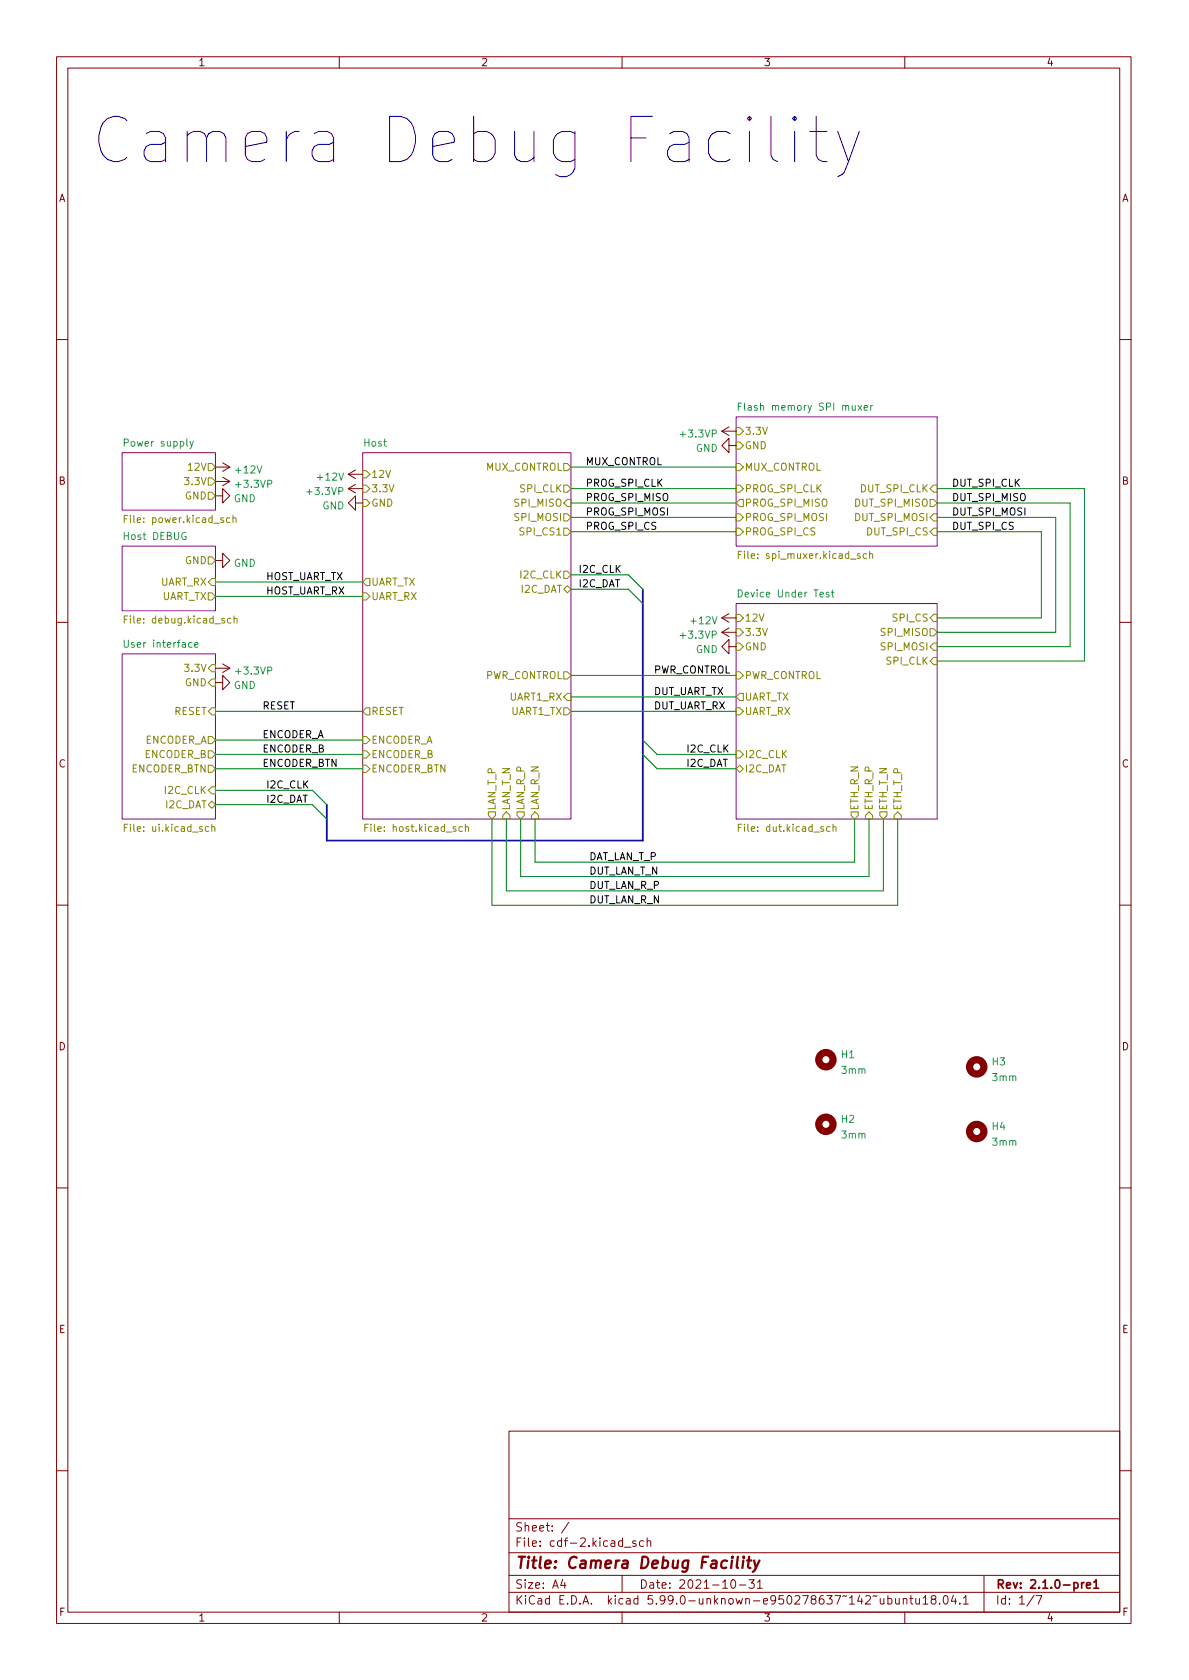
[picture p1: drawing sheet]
<svg xmlns="http://www.w3.org/2000/svg" width="210mm" height="297mm" viewBox="0 0 210 297" stroke-linecap="round" stroke-linejoin="round" font-family="sans-serif">
<g fill="none" stroke="#840000" stroke-width=".18">
<path d="M10 10h190v277h-190zM12 12h186v273h-186zM60 10v2M110 10v2M160 10v2M10 60h2M127.6 76.2l1.3 .8M127.6 76.2h2.6M128.9 78.8v-1.3l-1.3 1.3 1.3 1.2v-1.2h1.3M128.9 75.5l-1.3 .7M198 60h2M38.1 99.1h1.3v-1.3l1.2 1.3-1.2 1.3v-1.3"/>
<path d="M38.1 87.7h1.3v-1.3l1.2 1.3-1.2 1.2v-1.2M38.1 85.1h2.5M38.1 82.6h2.5M39.4 84.4l1.2 .7M39.4 81.8l1.2 .8M40.6 85.1l-1.2 .8M40.6 82.6l-1.2 .7M61.6 86.4l1.3 .8M61.6 86.4h2.5M61.6 83.9l1.3 .7M61.6 83.9h2.5M62.9 88.9v-1.2l-1.3 1.2 1.3 1.3v-1.3h1.2"/>
<path d="M62.9 85.6l-1.3 .8M62.9 83.1l-1.3 .8M10 110h2M38.1 118.1h2.5M39.4 117.4l1.2 .7M40.6 118.1l-1.2 .8M127.6 109.3l1.3 .7M127.6 109.3h2.6M127.6 111.8l1.3 .8M127.6 111.8h2.6M128.9 114.3v-1.2l-1.3 1.2 1.3 1.3v-1.3h1.3M128.9 108.5l-1.3 .8"/>
<path d="M128.9 111l-1.3 .8M198 110h2M38.1 120.7h1.3v-1.3l1.2 1.3-1.2 1.3v-1.3M10 160h2M198 160h2M10 210h2M198 210h2M90 253h108v32h-108zM10 260h2M90 278.5h108M90 274.5h108M90 268.5h108"/>
<path d="M99.5 279.2l-.3 1.1h.9M99.9 279.8v1M100.6 269.1l-1.3 2M110 278.5v3M110.4 273.6h1.2M112.4 272.5l-.3-.1-.2 .2v.2l.5 .2v.3h-.5M113.8 272.5l-.4-.1-.3 .3v.4l.1 .2h.6M114.4 272.6l.3-.2 .3 .1 .1 .9M114.4 271.9v1.5M129.4 279.4l.2-.1a.81 .81 0 0 1 .6 .6 .81 .81 0 0 1-.3 .8l-.2 .1a.81 .81 0 0 1-.6-.6 .81 .81 0 0 1 .3-.8zM132.4 279.3h1l-.5 .6 .4 .1v.7l-.2 .1h-.4l-.3-.1M133.9 279.7l.5-.4v1.5"/>
<path d="M174 278.5v6.5M198 260h2M60 285v2M90 281.5h108M110 285v2M130.7 280.2h1.2M133.9 280.8h.9M157 282.7l.4-.1 .3 .3v.4l-.1 .2h-.6M157 282.1v1.5M158.4 282.6v.9l.4 .1 .2-.1M159 282.6v1M159.7 282.8l.2-.2 .4 .1 .1 .9"/>
<path d="M159.7 282.6v1M160 285v2M160.9 282.6h.5M161.1 282.1v1.3l.3 .2M161.9 282.6l.1 .9 .4 .1 .2-.1M162.6 282.6v1M163.2 282.5l.5-.4v1.5M163.2 283.6h.9M164.9 282.8l-.2-.3v-.2l.2-.2 .5 .1 .1 .2-.1 .2-.6 .2-.1 .2v.5l.2 .1h.3l.3-.3-.1-.4-.2-.1M166.2 283.5v.1M167 282.2l.2-.1a.81 .81 0 0 1 .5 .6 .81 .81 0 0 1-.3 .8l-.1 .1a.81 .81 0 0 1-.6-.6 .81 .81 0 0 1 .3-.8zM168.6 282l-.4 1.1h1"/>
<path d="M168.9 282.6v1M169.7 283.5v.1M170.4 282.5l.4-.4v1.5M170.4 283.6h.8M182.9 282l-1.3 2M183.2 282.1h1l-.6 1.5"/>
</g>
<path d="M191.3 279.8v1M191.7 279.8l-.3 .1-.1 .2M193.4 279.7l.4-.4v1.5M192.1 280.3l.7-.1v-.3l-.5-.1-.2 .2 .1 .7h.6M193.4 280.8h.9" fill="none" stroke="#840000" stroke-width=".3"/>
<path d="M130.5 275.2l-.2 1.8 .2 .2M131.4 275.9l-.1 1.3M131.5 275.2l-.1 .1 .1 .1 .1-.1-.1-.1v.2M132.1 275.9h.8M132.5 275.2l-.2 1.8v.1l.4 .1M133.4 275.9l.3 1.3M134.3 275.9l-.9 1.8-.3 .2" fill="none" stroke="#840000" stroke-width=".4"/>
<g fill="#fff" stroke="#fff" stroke-width=".18">
<path d="M130.2 106.7h35.5v38.1h-35.5z"/>
<path d="M64.1 80h36.9v64.8h-36.9z"/>
<path d="M21.6 80h16.5v10.2h-16.5z"/>
<path d="M21.6 96.6h16.5v11.4h-16.5z"/>
<path d="M130.2 73.7h35.5v22.9h-35.5z"/>
<path d="M21.6 115.6h16.5v29.2h-16.5z"/>
</g>
<path d="M130.2 73.7h35.5v22.9h-35.5zM21.6 80h16.5v10.2h-16.5zM21.6 96.6h16.5v11.4h-16.5zM64.1 80h36.9v64.8h-36.9zM21.6 115.6h16.5v29.2h-16.5zM130.2 106.7h35.5v38.1h-35.5z" fill="none" stroke="#840084" stroke-width=".18"/>
<g fill="none" stroke="#848400" stroke-width=".18">
<path d="M130.2 75.6h.6l.6 .6-.6 .7h-.6zM130.2 78.1h.6l.6 .7-.6 .6h-.6zM22 91.7h.4M22.6 91.1h-.6v1.3M36.8 84.5h.7l.6 .6-.6 .7h-.7zM36.8 87h.7l.6 .7-.6 .6h-.7zM36.8 82h.7l.6 .6-.6 .6h-.7zM36.8 98.5h.7l.6 .6-.6 .6h-.7zM40.7 91.6l-.4-.1-.2 .3 .1 .5h.5M41.2 91.7l.2-.2 .3 .1v.8M41.2 91.1v1.3M64.1 83.2h.7l.6 .7-.6 .6h-.7z"/>
<path d="M64.1 85.8h.7l.6 .6-.6 .6h-.7zM64.1 88.3h.7l.6 .6-.6 .7h-.7zM99.7 85.8h.6l.7 .6-.7 .6h-.6zM99.7 90.8h.6l.7 .7-.7 .6h-.6zM99.7 93.4h.6l.7 .6-.7 .7h-.6zM99.7 82h.6l.7 .6-.7 .6h-.6zM100.3 88.3h.7v1.3h-.7l-.6-.7zM130.2 82h.6l.6 .6-.6 .6h-.6zM130.2 85.8h.6l.6 .6-.6 .6h-.6zM130.2 90.8h.6l.6 .7-.6 .6h-.6zM130.2 93.4h.6l.6 .6-.6 .7h-.6zM130.6 98.1h.4"/>
<path d="M130.8 88.3h.6v1.3h-.6l-.6-.7zM131.2 97.5h-.6v1.2M153.2 98l-.3-.1-.3 .2 .2 .6h.4M153.8 98l.2-.1 .3 .1v.7M153.8 97.5v1.2M164.5 88.3h.6l.6 .6-.6 .7h-.6zM165.1 85.8h.6v1.2h-.6l-.6-.6zM165.1 90.8h.6v1.3h-.6l-.6-.6zM165.1 93.4h.6v1.3h-.6l-.6-.7zM22 109.5h.4M22.6 108.9h-.6v1.3M36.8 104.8h.7l.6 .6-.6 .7h-.7z"/>
<path d="M37.5 102.3h.6v1.2h-.6l-.7-.6zM37.5 117.5h.6v1.3h-.6l-.7-.7zM40.8 109.4l-.3-.1-.3 .3 .2 .5h.4M41.4 109.4l.2-.1 .3 .1v.8M41.4 108.9v1.3M64.1 102.9l.7-.6h.6v1.2h-.6zM64.1 104.8h.7l.6 .6-.6 .7h-.7zM99.7 101h.6l.7 .6-.7 .7h-.6zM99.7 104.2l.6-.7 .7 .7-.7 .6zM99.7 118.8h.6l.7 .6-.7 .7h-.6zM130.2 113.7h.6l.6 .6-.6 .7h-.6zM130.2 108.6h.6l.6 .7-.6 .6h-.6z"/>
<path d="M130.2 111.2h.6l.6 .6-.6 .6h-.6zM130.2 118.8h.6l.6 .6-.6 .7h-.6zM164.5 111.2h.6l.6 .6-.6 .6h-.6zM165.1 108.6h.6v1.3h-.6l-.6-.6zM165.1 116.2h.6v1.3h-.6l-.6-.6zM165.1 113.7h.6v1.3h-.6l-.6-.7zM36.8 130.2h.7l.6 .6-.6 .7h-.7zM36.8 132.8h.7l.6 .6-.6 .6h-.7zM36.8 135.3h.7l.6 .6-.6 .7h-.7zM37.5 120.1h.6v1.2h-.6l-.7-.6zM37.5 125.1h.6v1.3h-.6l-.7-.6zM37.5 139.1h.6v1.3h-.6l-.7-.7z"/>
<path d="M64.1 130.2h.7l.6 .6-.6 .7h-.7zM64.1 132.8h.7l.6 .6-.6 .6h-.7zM64.1 135.3h.7l.6 .6-.6 .7h-.7zM64.1 125.8l.7-.7h.6v1.3h-.6zM99.7 125.1h.6l.7 .7-.7 .6h-.6zM100.3 122.6h.7v1.3h-.7l-.6-.7zM130.2 135.9l.6-.6 .6 .6-.6 .7zM130.2 132.8h.6l.6 .6-.6 .6h-.6zM130.2 125.1h.6l.6 .7-.6 .6h-.6zM130.8 122.6h.6v1.3h-.6l-.6-.7zM22 146.3h.4M22.6 145.7h-.6v1.3"/>
<path d="M36.8 142.3l.7-.7 .6 .7-.6 .6zM36.9 146.2h-.4l-.2 .2 .1 .5h.5M37.5 146.3l.1-.1h.3l.1 .8M37.5 145.7v1.3M64.5 146.3h.4M65.1 145.7h-.6v1.3M81.8 146.2h-.4l-.3 .2 .2 .5h.5M82.3 146.3l.2-.1h.3v.8M82.3 145.7v1.3M86.4 143.5h1.2v.7l-.6 .6-.6-.6zM89.5 143.5l.7 .7v.6h-1.3v-.6zM91.4 143.5h1.3v.7l-.6 .6-.7-.6z"/>
<path d="M94.6 143.5l.6 .7v.6h-1.2v-.6zM130.6 146.3h.4M131.2 145.7h-.6v1.3M146.8 146.2h-.4l-.2 .2 .1 .5h.5M147.3 146.3l.2-.1h.3l.1 .8M147.3 145.7v1.3M150.5 143.5h1.3v.7l-.7 .6-.6-.6zM153.7 143.5l.6 .7v.6h-1.3v-.6zM155.6 143.5h1.2v.7l-.6 .6-.6-.6zM158.7 143.5l.7 .7v.6h-1.3v-.6z"/>
</g>
<g fill="none" stroke="#008484" stroke-width=".18">
<path d="M33.6 78l.3 .9M34.2 78l-.4 1.2-.2 .1M130.6 71.9h.4M131.2 71.3h-.6v1.2M151.7 71.7l.7 .8M152.4 71.7l-.7 .8M152.8 72.1l.6-.1v-.2l-.4-.1-.2 .2 .1 .6h.5M154 71.7v.8M154.3 71.7l-.3 .2M32.9 94.2a.59 .59 0 0 0-.8 .6 .59 .59 0 0 0 .8 .5v-.4h-.2M22 113.2v1l.2 .2h.3l.2-.2v-1M34.4 114l.6-.1v-.2l-.4-.1-.2 .2 .1 .6h.5"/>
<path d="M130.6 104.3a.64 .64 0 0 1 .7 .6 .64 .64 0 0 1-.7 .7zM146.6 104.8l-.3-.1-.2 .2 .1 .2 .4 .1v.3h-.5M147 104.7h.5M147.2 104.3v1.1l.3 .2"/>
</g>
<g fill="none" stroke="#840000" stroke-width="1.3">
<circle cx="146" cy="187.4" r="1.27"/>
<circle cx="146" cy="198.8" r="1.27"/>
<circle cx="172.7" cy="188.6" r="1.27"/>
<circle cx="172.7" cy="200.1" r="1.27"/>
</g>
<path d="M136.3 20.6v6.8l.4 .8 .8 .4M140.5 20.6l-.4 .4 .4 .3 .4-.3-.4-.4v.7M140.5 23.2v5.4M143.2 23.2h3M144.3 20.6v6.8l.4 .8 .8 .4h.7M148.1 23.2l1.9 5.4M152 23.2l-2.7 7.3-.4 .4-.8 .3" fill="none" stroke="#0000c2" stroke-width=".18"/>
<path d="M113.7 104.2v44.4h-55.9v-6.3" fill="none" stroke="#000084" stroke-width=".3"/>
<g fill="none" stroke="#008400" stroke-width=".18">
<path d="M101 82.6h29.2M101 86.4h29.2M101 88.9h29.2M101 91.5h29.2M101 94h29.2M165.7 88.9h23.5v25.4h-23.5M165.7 86.4h26.1v30.5h-26.1M165.7 91.5h21v20.3h-21M165.7 94h18.4v15.3h-18.4M38.1 102.9h26M38.1 105.4h26M101 101.6h10.1"/>
<path d="M101 119.4h29.2M101 104.2h10.1M38.1 125.8h26M38.1 133.4h26M38.1 135.9h26M38.1 139.7h17.1M38.1 130.8h26M101 123.2h29.2M101 125.8h29.2M116.2 133.4h14M116.2 135.9h14M38.1 142.3h17.1"/>
<path d="M87 144.8v15.3h71.7v-15.3M89.5 144.8v12.7h66.7v-12.7M92.1 144.8v10.2h61.6v-10.2M94.6 144.8v7.6h56.5v-7.6"/>
</g>
<path d="M111.1 104.2l2.6 2.5M111.1 101.6l2.6 2.6M55.2 139.7l2.6 2.6M113.7 133.4l2.5 2.5M113.7 130.8l2.5 2.6M55.2 142.3l2.6 2.5" fill="none" stroke="#008400" stroke-width=".2"/>
<text font-size="11.1" fill="#0000c2" x="15.9" y="29">Camera Debug Facility</text>
<text font-size="2.8" fill="#840000" x="91" y="277.3">Title: Camera Debug Facility</text>
<g font-size="2.1" fill="#840000">
<text x="91" y="273.5">File: cdf-2.kicad_sch</text>
<text x="91" y="270.8">Sheet: /</text>
<text x="91" y="280.9">Size: A4</text>
<text x="113" y="280.9">Date: 2021-10-31</text>
<text x="176" y="280.9">Rev: 2.1.0-pre1</text>
<text x="91" y="283.7">KiCad E.D.A. kicad 5.99.0-unknown-e950278637~142~ubuntu18.04.1</text>
<text x="176" y="283.7">Id: 1/7</text>
</g>
<g font-size="1.8" fill="#840000">
<text x="35" y="11.7">1</text>
<text x="85" y="11.7">2</text>
<text x="135" y="11.7">3</text>
<text x="185" y="11.7">4</text>
<text x="10.3" y="35.7">A</text>
<text x="198.4" y="35.7">A</text>
<text x="10.3" y="85.7">B</text>
<text x="198.4" y="85.7">B</text>
<text x="10.3" y="135.7">C</text>
<text x="198.4" y="135.7">C</text>
<text x="10.3" y="185.7">D</text>
<text x="198.4" y="185.7">D</text>
<text x="10.4" y="235.7">E</text>
<text x="198.4" y="235.7">E</text>
<text x="10.4" y="285.7">F</text>
<text x="35" y="286.7">1</text>
<text x="85" y="286.7">2</text>
<text x="135" y="286.7">3</text>
<text x="185" y="286.7">4</text>
<text x="198.5" y="285.7">F</text>
</g>
<g font-size="1.8" fill="#008484">
<text x="120.5" y="77.4">+3.3VP</text>
<text x="131.8" y="72.6">Flash memory SPI muxer</text>
<text x="22.3" y="78.9">Power supply</text>
<text x="41.8" y="83.7">+12V</text>
<text x="64.4" y="78.9">Host</text>
<text x="123" y="79.9">GND</text>
<text x="41.3" y="88.8">GND</text>
<text x="41.9" y="86.2">+3.3VP</text>
<text x="54.5" y="87.5">+3.3VP</text>
<text x="56.3" y="85">+12V</text>
<text x="22" y="95.5">Host DEBUG</text>
<text x="57" y="90.1">GND</text>
<text x="41.3" y="100.2">GND</text>
<text x="131.2" y="105.6">Device Under Test</text>
<text x="120.5" y="112.9">+3.3VP</text>
<text x="122.3" y="110.4">+12V</text>
<text x="22.6" y="114.5">User interface</text>
<text x="41.9" y="119.3">+3.3VP</text>
<text x="123" y="115.5">GND</text>
<text x="41.3" y="121.8">GND</text>
<text x="148.8" y="187.1">H1</text>
<text x="148.9" y="189.9">3mm</text>
<text x="175.5" y="188.4">H3</text>
<text x="175.6" y="191.1">3mm</text>
<text x="148.8" y="198.5">H2</text>
<text x="148.9" y="201.3">3mm</text>
<text x="175.5" y="199.8">H4</text>
<text x="175.6" y="202.6">3mm</text>
</g>
<g font-size="1.8" fill="#848400">
<text x="131.6" y="76.9">3.3V</text>
<text x="33.5" y="83.2">12V</text>
<text x="85.8" y="83.2">MUX_CONTROL</text>
<text x="131.6" y="79.4">GND</text>
<text x="131.6" y="83.2">MUX_CONTROL</text>
<text x="32.7" y="88.3">GND</text>
<text x="33" y="85.8">3.3V</text>
<text x="65.6" y="84.5">12V</text>
<text x="65.6" y="87">3.3V</text>
<text x="65.6" y="89.6">GND</text>
<text x="91.1" y="89.6">SPI_MISO</text>
<text x="92" y="87">SPI_CLK</text>
<text x="131.6" y="87">PROG_SPI_CLK</text>
<text x="131.6" y="89.6">PROG_SPI_MISO</text>
<text x="151.3" y="89.6">DUT_SPI_MISO</text>
<text x="152.2" y="87">DUT_SPI_CLK</text>
<text x="22.7" y="92.4">File: power.kicad_sch</text>
<text x="91.1" y="92.1">SPI_MOSI</text>
<text x="92.2" y="94.7">SPI_CS1</text>
<text x="131.6" y="92.1">PROG_SPI_MOSI</text>
<text x="131.6" y="94.7">PROG_SPI_CS</text>
<text x="151.3" y="92.1">DUT_SPI_MOSI</text>
<text x="153.4" y="94.7">DUT_SPI_CS</text>
<text x="32.7" y="99.7">GND</text>
<text x="131.4" y="98.8">File: spi_muxer.kicad_sch</text>
<text x="28.3" y="103.5">UART_RX</text>
<text x="28.5" y="106.1">UART_TX</text>
<text x="65.6" y="103.5">UART_TX</text>
<text x="65.6" y="106.1">UART_RX</text>
<text x="92.1" y="102.3">I2C_CLK</text>
<text x="92.1" y="104.8">I2C_DAT</text>
<text x="22.7" y="110.2">File: debug.kicad_sch</text>
<text x="131.6" y="109.9">12V</text>
<text x="131.6" y="112.4">3.3V</text>
<text x="155.9" y="112.4">SPI_MISO</text>
<text x="158" y="109.9">SPI_CS</text>
<text x="33" y="118.8">3.3V</text>
<text x="131.6" y="115">GND</text>
<text x="155.9" y="115">SPI_MOSI</text>
<text x="156.8" y="117.5">SPI_CLK</text>
<text x="32.7" y="121.3">GND</text>
<text x="85.6" y="120.1">PWR_CONTROL</text>
<text x="90.2" y="123.9">UART1_RX</text>
<text x="131.6" y="123.9">UART_TX</text>
<text x="131.6" y="120.1">PWR_CONTROL</text>
<text x="25.5" y="131.5">ENCODER_A</text>
<text x="30.7" y="126.4">RESET</text>
<text x="65.6" y="131.5">ENCODER_A</text>
<text x="65.6" y="126.4">RESET</text>
<text x="90.4" y="126.4">UART1_TX</text>
<text x="131.6" y="126.4">UART_RX</text>
<text x="23.2" y="136.6">ENCODER_BTN</text>
<text x="25.5" y="134">ENCODER_B</text>
<text x="65.6" y="134">ENCODER_B</text>
<text x="65.6" y="136.6">ENCODER_BTN</text>
<text x="131.6" y="136.6">I2C_DAT</text>
<text x="131.6" y="134">I2C_CLK</text>
<text x="29.3" y="140.4">I2C_CLK</text>
<text x="29.3" y="142.9">I2C_DAT</text>
<text x="87.6" y="143.4" transform="rotate(-90 87.6 143.4)">LAN_T_P</text>
<text x="90.2" y="143.4" transform="rotate(-90 90.2 143.4)">LAN_T_N</text>
<text x="92.7" y="143.4" transform="rotate(-90 92.7 143.4)">LAN_R_P</text>
<text x="95.2" y="143.4" transform="rotate(-90 95.2 143.4)">LAN_R_N</text>
<text x="151.8" y="143.4" transform="rotate(-90 151.8 143.4)">ETH_R_N</text>
<text x="154.3" y="143.4" transform="rotate(-90 154.3 143.4)">ETH_R_P</text>
<text x="156.8" y="143.4" transform="rotate(-90 156.8 143.4)">ETH_T_N</text>
<text x="159.4" y="143.4" transform="rotate(-90 159.4 143.4)">ETH_T_P</text>
<text x="22.6" y="147.1">File: ui.kicad_sch</text>
<text x="65.2" y="147.1">File: host.kicad_sch</text>
<text x="131.2" y="147.1">File: dut.kicad_sch</text>
</g>
<g font-size="1.8">
<text x="103.5" y="82.2">MUX_CONTROL</text>
<text x="103.5" y="86">PROG_SPI_CLK</text>
<text x="103.5" y="88.6">PROG_SPI_MISO</text>
<text x="168.3" y="88.6">DUT_SPI_MISO</text>
<text x="168.3" y="86">DUT_SPI_CLK</text>
<text x="103.5" y="93.7">PROG_SPI_CS</text>
<text x="103.5" y="91.1">PROG_SPI_MOSI</text>
<text x="168.3" y="93.7">DUT_SPI_CS</text>
<text x="168.3" y="91.1">DUT_SPI_MOSI</text>
<text x="102.2" y="101.3">I2C_CLK</text>
<text x="47" y="105.1">HOST_UART_RX</text>
<text x="47" y="102.6">HOST_UART_TX</text>
<text x="102.2" y="103.8">I2C_DAT</text>
<text x="115.6" y="119.1">PWR_CONTROL</text>
<text x="46.4" y="125.4">RESET</text>
<text x="115.6" y="125.4">DUT_UART_RX</text>
<text x="115.6" y="122.9">DUT_UART_TX</text>
<text x="46.4" y="130.5">ENCODER_A</text>
<text x="46.4" y="135.6">ENCODER_BTN</text>
<text x="46.4" y="133">ENCODER_B</text>
<text x="121.3" y="133">I2C_CLK</text>
<text x="121.3" y="135.6">I2C_DAT</text>
<text x="47" y="141.9">I2C_DAT</text>
<text x="47" y="139.4">I2C_CLK</text>
<text x="104.1" y="154.6">DUT_LAN_T_N</text>
<text x="104.1" y="152.1">DAT_LAN_T_P</text>
<text x="104.1" y="159.7">DUT_LAN_R_N</text>
<text x="104.1" y="157.2">DUT_LAN_R_P</text>
</g>
</svg>
